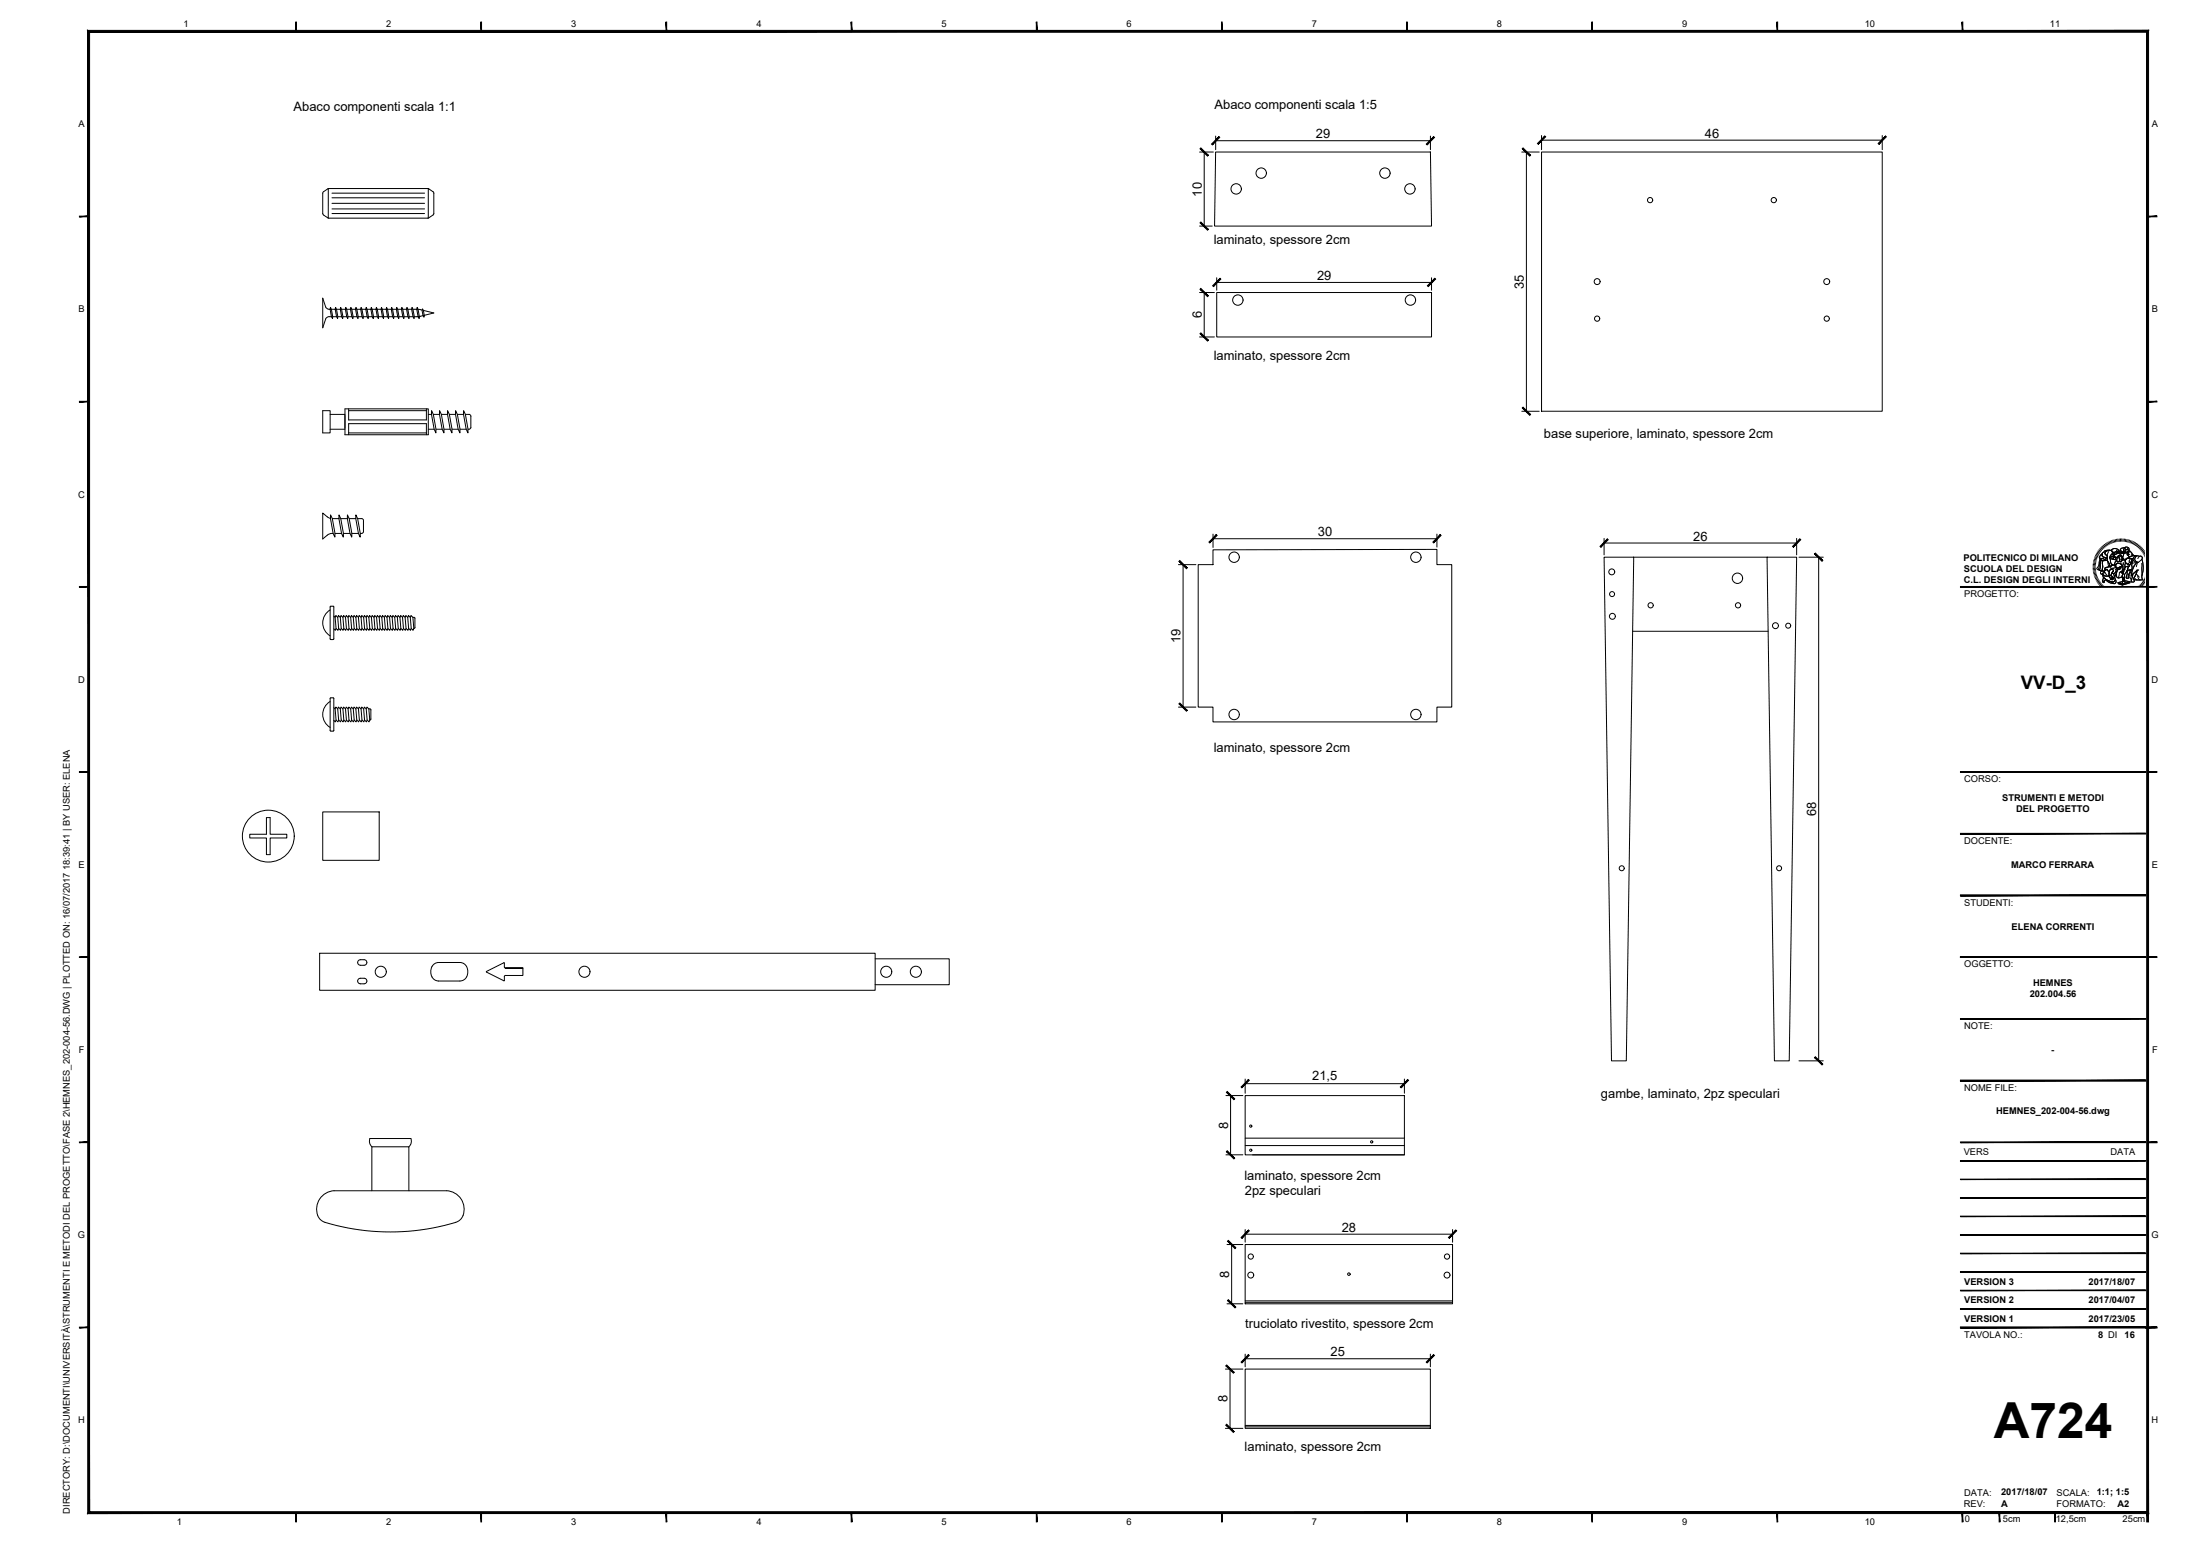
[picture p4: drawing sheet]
<svg xmlns="http://www.w3.org/2000/svg" width="594mm" height="420mm" viewBox="0 0 594 420" stroke-linecap="round" stroke-linejoin="round" font-family="sans-serif">
<!-- layer: Viti -->
<g fill="none" stroke="#000" stroke-width=".27">
<path d="M87.3 51.9l1.5-1h26.8l1.5 1.1v5.8l-1.6 1.1h-26.8l-1.5-1.1zM88.7 50.9l-.1 8M89.6 52.2h25M89.6 53.4h25M89.6 56.4h25M89.6 57.7h25M89.6 54.9h25M115.7 50.9v8M89.1 83.5h-.5l-.5-.4-.9-2.6v8l.9-2.6a1.38 1.38 0 0 1 1.4-.4M89.2 83l.6 2.5v.5l-.3-.5-.4-2zM89.5 83.5h1M89.8 85.5h1.1"/>
<path d="M90.6 83l.6 2.5v.5l-.3-.5-.4-2zM90.9 83.5h1M91.2 85.5h1.1M92 83l.6 2.5-.1 .5-.2-.5-.4-2zM92.2 83.5h1.1M92.6 85.5h1M93.4 83l.6 2.5-.1 .5-.3-.5-.3-2zM93.6 83.5h1M94 85.5h1M94.7 83l.7 2.5-.1 .5-.3-.5-.4-2zM95 83.5h1M95.4 85.5h1"/>
<path d="M96.1 83l.6 2.5v.5l-.3-.5-.4-2zM96.4 83.5h1M96.7 85.5h1.1M97.5 83l.6 2.5-.1 .5-.2-.5-.4-2zM97.7 83.5h1.1M98.1 85.5h1M98.9 83l.2 .5 .3 2.5-.3-.5-.3-2zM99.1 83.5h1.1M99.5 85.5h1M100.3 83l.2 .5 .3 2.5-.3-.5-.3-2zM100.5 83.5h1M100.9 85.5h1"/>
<path d="M101.6 83l.3 .5 .3 2.5-.3-.5-.4-2zM101.9 83.5h1M102.2 85.5h1.1M103 83l.6 2.5v.5l-.3-.5-.4-2zM103.3 83.5h1M103.6 85.5h1M104.4 83l.6 2.5-.1 .5-.3-.5-.3-2zM104.6 83.5h1.1M105 85.5h1M105.8 83l.6 2.5-.1 .5-.3-.5-.3-2zM106 83.5h1M106.4 85.5h1"/>
<path d="M107.1 83l.6 2.5v.5l-.3-.5-.4-2zM107.4 83.5h1M107.7 85.5h1.1M108.5 83l.6 2.5v.5l-.3-.5-.4-2zM108.8 83.5h1M109.1 85.5h1M109.9 83l.6 2.5-.1 .5-.3-.5-.3-2zM110.1 83.5h1.1M110.5 85.5h1M111.3 83l.6 2.5-.1 .5-.3-.5-.3-2zM111.5 83.5h1M112.6 83l.6 2.5v.5l-.3-.5-.4-2z"/>
<path d="M112.9 83.5l1.1 .2M114.1 83.4l.2 .4 .2 1.9-.3-.5-.2-1.5zM114.2 85.2l-2.3 .3M114.3 83.8l2.8 .7-2.5 .6M87.2 110.9h2v6h-2zM89.2 111.9h4M89.2 115.9h4M93.2 110.4h22.5v7h-22.5zM94.1 110.4v3h21v-3M94.1 117.4v-3h21v3M94.1 110.9h21M94.1 116.9h21"/>
<path d="M115.7 111.9h.8M115.7 115.9h1.5M116.5 110.9l.5 1 .7 4v1l-.5-1-.7-4zM117 111.9h1.7M117.7 115.9h1.7M118.7 110.9l.5 1 .7 4v1l-.5-1-.7-4zM119.2 111.9h1.6M119.9 115.9h1.7M120.9 110.9l.4 1 .8 4-.1 1-.4-1-.8-4zM121.3 111.9h1.7M122.1 115.9h1.6M123 110.9l.5 1 .7 4v1l-.5-1-.7-4z"/>
<path d="M123.5 111.9h1.7M124.2 115.9h1.7M125.2 110.9l.5 1 .7 4v1l-.5-1-.7-4zM125.7 111.9h.9M126.7 111.9l.5 .5M127.1 112.4v3M127.2 115.4a.59 .59 0 0 1-.8 .5M88.4 139.6l-1.2-1.1v7a4 4 0 0 1 2.1-1.4l.7-.1M88.4 139.6l.8 .4M89.3 139l.4 1 .8 4-.1 1-.4-1-.8-4zM91.5 139l.5 1 .7 4v1l-.5-1-.7-4zM93.8 139l.5 1 .7 4v1l-.5-1-.7-4z"/>
<path d="M96.1 139l.5 1 .7 4v1l-.5-1-.7-4zM89.7 140h1.8M90.5 144h1.7M92 140h1.8M92.7 144h1.8M94.3 140h1.8M95 144h1.8M96.6 140h1M97.3 144h.3M97.7 140l.5 .5-.1 3-.4 .5M89.1 164.7a4.1 4.1 0 0 0 0 7M89.2 163.8l.7-.1 .2 .2v8.6l-.2 .2h-.6l-.1-.2z"/>
<path d="M90.1 166.4l.4 .3 .2 3-.2 .5-.4-.4M90.5 166.7l.2-.5 .5 .5 .2 3-.2 .5-.5-.5M91.2 166.7l.2-.5 .5 .5 .2 3-.2 .5-.5-.5M91.9 166.7l.2-.5 .5 .5 .2 3-.2 .5-.5-.5M92.6 166.7l.2-.5 .5 .5 .2 3-.2 .5-.5-.5M93.3 166.7l.2-.5 .5 .5 .2 3-.1 .5-.6-.5M94 166.7l.2-.5 .5 .5 .3 3-.3 .5-.5-.5M94.7 166.7l.2-.5 .5 .5 .2 3-.2 .5-.4-.5M95.4 166.7l.2-.5 .5 .5 .2 3-.2 .5-.5-.5M96.1 166.7l.2-.5 .5 .5 .2 3-.2 .5-.5-.5M96.8 166.7l.2-.5 .5 .5 .2 3-.2 .5-.5-.5M97.5 166.7l.2-.5 .5 .5 .2 3-.2 .5-.5-.5"/>
<path d="M98.2 166.7l.2-.5 .5 .5 .2 3-.1 .5-.6-.5M98.9 166.7l.2-.5 .5 .5 .3 3-.3 .5-.5-.5M99.6 166.7l.2-.5 .5 .5 .2 3-.2 .5-.4-.5M100.3 166.7l.2-.5 .5 .5 .2 3-.2 .5-.5-.5M101 166.7l.2-.5 .5 .5 .2 3-.2 .5-.5-.5M101.7 166.7l.2-.5 .5 .5 .2 3-.2 .5-.5-.5M102.4 166.7l.2-.5 .5 .5 .2 3-.2 .5-.5-.5M103.1 166.7l.2-.5 .5 .5 .3 3-.2 .5-.6-.5M103.8 166.7l.2-.5 .5 .5 .3 3-.3 .5-.4-.5M104.5 166.7l.2-.5 .5 .5 .2 3-.2 .5-.4-.5M105.2 166.7l.2-.5 .5 .5 .2 3-.2 .5-.5-.5M105.9 166.7l.2-.5 .5 .5 .2 3-.2 .5-.5-.5"/>
<path d="M106.6 166.7l.2-.5 .5 .5 .2 3-.2 .5-.5-.5M107.3 166.7l.2-.5 .5 .5 .2 3-.2 .5-.5-.5M108 166.7l.2-.5 .5 .5 .3 3-.2 .5-.6-.5M108.7 166.7l.2-.5 .5 .5 .3 3-.3 .5-.4-.5M109.4 166.7l.2-.5 .5 .5 .2 3-.2 .5-.4-.5M110.1 166.7l.2-.5 .5 .5 .2 3-.2 .5-.5-.5M110.8 166.7l.2-.5 .5 .5 .2 3-.2 .5-.5-.5M111.5 166.7l.6 .3-.1 2.5-.3 .2M89.1 189.4a4.1 4.1 0 0 0 0 7M89.2 188.5l.7-.1 .2 .2v8.6l-.2 .2h-.6l-.1-.2zM90.1 191.1l.4 .3 .2 3-.2 .5-.4-.4M90.5 191.4l.2-.5 .5 .5 .2 3-.2 .5-.5-.5"/>
<path d="M91.2 191.4l.2-.5 .5 .5 .2 3-.2 .5-.5-.5M91.9 191.4l.2-.5 .5 .5 .2 3-.2 .5-.5-.5M92.6 191.4l.2-.5 .5 .5 .2 3-.2 .5-.5-.5M93.3 191.4l.2-.5 .5 .5 .2 3-.1 .5-.6-.5M94 191.4l.2-.5 .5 .5 .3 3-.3 .5-.5-.5M94.7 191.4l.2-.5 .5 .5 .2 3-.2 .5-.4-.5M95.4 191.4l.2-.5 .5 .5 .2 3-.2 .5-.5-.5M96.1 191.4l.2-.5 .5 .5 .2 3-.2 .5-.5-.5M96.8 191.4l.2-.5 .5 .5 .2 3-.2 .5-.5-.5M97.5 191.4l.2-.5 .5 .5 .2 3-.2 .5-.5-.5M98.2 191.4l.2-.5 .5 .5 .2 3-.1 .5-.6-.5M98.9 191.4l.2-.5 .5 .5 .3 3-.3 .5-.5-.5"/>
<path d="M99.6 191.4l.5 .3v2.5l-.2 .2M87.2 219.2h15.2v13.1h-15.2zM67.4 225.3h4.5v-4.5h1v4.5h4.5v1h-4.5v4.5h-1v-4.5h-4.5z"/>
<circle cx="72.5" cy="225.8" r="7"/>
</g>
<!-- layer: 0 -->
<g fill="none" stroke="#000" stroke-width=".27">
<path d="M328.3 41h58l.3 20h-58.6zM416.3 41h92v70h-92zM328.6 79h58v12h-58zM327.6 148.5l60.4-.1v4.1h4v38.4h-4v4h-60.4v-4h-4v-38.4h4zM433.2 150.5h8l-2 136h-4zM441.2 150.5h36M477.2 150.5h8l-2 136h-4zM440.9 170.5h36.6M86.3 257.4h150v10h-150zM96.8 259.4a2 2 0 0 1 2 0 .75 .75 0 0 1 .2 .8 .75 .75 0 0 1-.7 .4h-1a.75 .75 0 0 1-.7-.4 .75 .75 0 0 1 .2-.8zM236.3 258.9h20v7h-20M96.8 264.4a2.01 2.01 0 0 1 2 0 .75 .75 0 0 1 .2 .8 .75 .75 0 0 1-.7 .5l-1-.1a.75 .75 0 0 1-.7-.4 .75 .75 0 0 1 .2-.8z"/>
<path d="M116.6 263.8a2.58 2.58 0 0 1 1.8-3.9h5.8a2.53 2.53 0 0 1 1.8 3.9M116.7 263.8l.5 .7 .8 .3 6.2 .1 1.2-.4 .6-.7M136.2 260.1v1l.3 .3M136.2 260.1l-.2-.1-4.7 2.4 4.8 2.4 .1-.1M136.5 261.4h4.7h-4.7M141.2 261.4v2h-4.9l-.1 1.3M336.2 295.8h43v16h-43zM111 307.4a2.01 2.01 0 0 1-.6 2.3M111 307.4h-11.1a2.01 2.01 0 0 0 .5 2.3M336.2 309.3h43M336.2 307.3h43M338.2 311.8h41"/>
<path d="M86.7 323.2l1.6-1.2 1.9-.5h30.4a4.9 4.9 0 0 1 3.7 7.9 5 5 0 0 1-2.8 1.1 59.6 59.6 0 0 1-34.6-.9 4.5 4.5 0 0 1-.2-6.4zM100.4 321.5v-11.8h10v11.8M336.2 336.1h56v16h-56zM336.2 351.3h56M336.2 351.7h56M336.2 369.7h50v16h-50zM336.2 385.3h50M336.2 384.9h50"/>
<circle cx="333.8" cy="51" r="1.4"/>
<circle cx="340.6" cy="46.7" r="1.4"/>
<circle cx="374" cy="46.7" r="1.4"/>
<circle cx="380.7" cy="51" r="1.4"/>
<circle cx="445.6" cy="54" r=".7"/>
<circle cx="479" cy="54" r=".7"/>
<circle cx="431.3" cy="76" r=".8"/>
<circle cx="493.3" cy="76" r=".8"/>
<circle cx="334.3" cy="81" r="1.4"/>
<circle cx="380.9" cy="81" r="1.4"/>
<circle cx="431.3" cy="86" r=".7"/>
<circle cx="493.3" cy="86" r=".7"/>
<circle cx="333.3" cy="150.5" r="1.4"/>
<circle cx="382.3" cy="150.5" r="1.4"/>
<circle cx="435.2" cy="154.4" r=".8"/>
<circle cx="469.2" cy="156.1" r="1.4"/>
<circle cx="435.3" cy="160.4" r=".67"/>
<circle cx="435.4" cy="166.4" r=".8"/>
<circle cx="445.7" cy="163.4" r=".7"/>
<circle cx="469.3" cy="163.4" r=".7"/>
<circle cx="479.4" cy="169" r=".8"/>
<circle cx="482.9" cy="169" r=".67"/>
<circle cx="333.3" cy="192.9" r="1.4"/>
<circle cx="382.3" cy="192.9" r="1.4"/>
<circle cx="437.9" cy="234.5" r=".67"/>
<circle cx="480.4" cy="234.5" r=".67"/>
<circle cx="102.8" cy="262.4" r="1.5"/>
<circle cx="157.8" cy="262.4" r="1.5"/>
<circle cx="239.3" cy="262.4" r="1.5"/>
<circle cx="247.3" cy="262.4" r="1.5"/>
<circle cx="337.7" cy="304.1" r=".3"/>
<circle cx="337.7" cy="310.6" r=".3"/>
<circle cx="370.4" cy="308.3" r=".3"/>
<circle cx="337.7" cy="339.3" r=".7"/>
<circle cx="390.7" cy="339.3" r=".7"/>
<circle cx="337.7" cy="344.3" r=".8"/>
<circle cx="364.2" cy="344.1" r=".34"/>
<circle cx="390.7" cy="344.3" r=".8"/>
</g>
<!-- layer: G-ANNO-LOGO -->
<g fill="none" stroke="#000" stroke-width=".27">
<path d="M565.2 153.1h.6M565.2 152.8h.7M565.2 152.4l.7 .1M565.2 152.1l.7 .1M565.3 151.7l.7 .1M565.4 151.4l.6 .1M565.5 151l.6 .2M565.6 150.7l.6 .2M565.7 150.3l.6 .3M565.8 150l.7 .3M565.9 153.5h-.7M565.9 153.8h-.7"/>
<path d="M565.9 154.1l-.7 .1M566 154.4l-.7 .2M566 149.7l.6 .3M566 154.7l-.6 .2M566.1 155.1l-.6 .1M566.2 149.4l.6 .3M566.2 155.4l-.6 .2M566.3 155.7l-.6 .2M566.3 149.1l.6 .3M566.4 156l-.6 .2M566.5 148.8l.6 .4M566.6 156.3l-.6 .3"/>
<path d="M566.7 156.6l-.6 .3M566.8 148.5l.5 .4M566.9 156.8l-.6 .4M567 148.2l.5 .4M567.1 150.8h.1M567.1 150.8v.4M567.1 157.1l-.6 .4M567.1 151.2v-.4h.6a.83 .83 0 0 0 1.3-.1l.1 .6-1.8-.1M567.1 151.2h.2M567.2 147.9l.5 .5M567.2 151.3l-.2 .5-.1 1.3-.4 .7 .4 .2M567.3 151.2h.1"/>
<path d="M567.3 151.2l1.8 .1M567.3 151.2l-.4 .2-.2 1.4-.5 .7 .3 .3M567.3 157.4l-.6 .4M567.3 154.1h.1M567.3 154.1l.3 .1M567.4 149.7l.3-.2v.3a.81 .81 0 0 0 .9 .8l.3 .1-.1 .1a.74 .74 0 0 1-1.1 0l-.3 .1a.5 .5 0 0 1-.5-.4 .5 .5 0 0 1 .3-.6zM567.5 147.7l.4 .5M567.5 157.6l-.6 .5M567.5 151.3l.4 .1-.2 .6v2.1l-.1 .1a.43 .43 0 0 1-.6-.2 .43 .43 0 0 1 .1-.6l.1-1.4zM567.5 155h.1M567.5 155a.72 .72 0 0 1 .7-.4 .72 .72 0 0 1 .7 .6M567.5 151.3l-.3 .6-.1 1.5-.2 .5 .4 .2"/>
<path d="M567.7 149.5l-.6 .6a.44 .44 0 0 0-.2 .5 .44 .44 0 0 0 .5 .3h.6a.65 .65 0 0 0 1-.2M567.7 157.9l-.5 .4M567.7 154.9a1.21 1.21 0 0 0 1.8 .5M567.7 154.9h.1M567.7 147.4l.5 .5M567.8 154.1h.1M567.8 149.2l.6-.5 1.3-.1a.99 .99 0 0 0-1.2 1l.5 .3v.8l-.5-.1a.75 .75 0 0 1-.8-.8zM567.9 155.3l.1 .5 .7 .7 1.9 .8M567.9 155.2l.7 .3 .9-.1 .4 1 .2-.2 .3 .4-.2-.6 .4 .4-.1-.2M567.9 155.2h.1M567.9 158.1l-.5 .5M567.9 151.4l1.2-.1 .6 1.2-.1 .5-.3 .1a.6 .6 0 0 0-.9 .7l.2 .1-.4 .5a.56 .56 0 0 1-.5-.9v-1.7z"/>
<path d="M567.9 151.4l-.2 .6 .1 2.1M568 155.9l.8 .6 1.4 .6 .7-.1 .3-.5a.65 .65 0 0 1 .1 1 .65 .65 0 0 1-1 0l-1.3-.6a.44 .44 0 0 0-.5-.3 .44 .44 0 0 0-.3 .5v.2h-.2a.84 .84 0 0 1 0-1.2zM568 147.2l.4 .5M568 155.9v.2a.84 .84 0 0 0 0 1.2l.3-.2-.2-.1a.49 .49 0 0 1 .4-.4 .49 .49 0 0 1 .5 .3l.9 .5a1.04 1.04 0 0 0 1.5-.1l-.2-.8M568.1 158.3l-.4 .5M568.2 154.4a.51 .51 0 0 0-.8-.2 .51 .51 0 0 0 .1 .8M568.3 147l.4 .5M568.4 158.5l-.4 .6M568.6 146.8l.4 .5M568.6 158.7l-.4 .6M568.7 148.9l.8-.3a.73 .73 0 0 1 .9 .5 .73 .73 0 0 1-.5 .9l-.2 .6 .1 .3a1.43 1.43 0 0 0 .6 1.5l.2 .2-.5 .1-.1 .4a.39 .39 0 0 1-.4-.2 .39 .39 0 0 1 0-.5l-.5-1.1-.1-1.3a.62 .62 0 0 1-.5-.4 .62 .62 0 0 1 .2-.7zM568.8 153.7l.7 .7"/>
<path d="M568.8 153.8l-.5 .4 .1 .4M568.9 153.8l.7 .6a.59 .59 0 0 1 .4-.8 .59 .59 0 0 1 .7 .5l-.4 .6 .4 .1M568.9 153.8h.1M568.9 153.8l-.6 .4 .1 .4-.7 .3M568.9 153.8l.1 .1a.73 .73 0 0 1 .5 1v.5M568.9 146.6l.3 .6M568.9 150.7l-.5-.2a.67 .67 0 0 1-.8-.7l.2-.5 .5-.5 .8-.2a.82 .82 0 0 1 1.1 .2 .82 .82 0 0 1-.1 1 .92 .92 0 0 0-.2 1.4 1.1 1.1 0 0 0 .7 1.4l-.5 .1M568.9 158.9l-.4 .6M569.2 146.4l.3 .6M569.2 159.1l-.4 .6M569.2 151.7l.2 1.3M569.4 148.9l-.3 .8-.1 1.1 .6 1.5a.55 .55 0 0 0 .3 .8l.2-.4"/>
<path d="M569.5 159.3l-.4 .6M569.5 146.3l.3 .6M569.5 155.4h.1M569.5 155.4l.1 .5 .3 .3v.2l.2-.2M569.5 155.4l.1-1a.59 .59 0 0 1 .4-.8 .59 .59 0 0 1 .7 .5l-.7 1.3 .8 .8-.4-.2 .1 .4-.3-.4M569.6 153l-.3 .1a.61 .61 0 0 0-.9 .7l.2 .1M569.7 148.6a1.01 1.01 0 0 0-1.2 1l.5 .3M569.8 159.4l-.3 .6M569.8 146.1l.3 .6M569.9 153.7a.47 .47 0 0 1 .7 .2 .47 .47 0 0 1-.2 .6l-.4 .9 .8 .7-.4-.1 .1 .4-.3-.4 .1 .6-.2-.4-.2 .2v-.2l-.4-.6 .1-1.2zM570 150.5a.56 .56 0 0 0 .8 .5M570 159.6l-.2 .6"/>
<path d="M570.1 148.7h.1M570.1 148.7l.7-.6 1.1 .2a.3 .3 0 0 1 .3 .4 .3 .3 0 0 1-.5 .1l-.2-.1-.5 .5-.6-.2M570.1 152.7l-.1 .4-.4-.1-.3 .1a.6 .6 0 0 0-.9 .7h.5M570.1 152.7h.1M570.1 152.7l.5-.1 .6 .2M570.1 156.2h.1M570.2 146l.2 .6M570.2 156l.2 .6-.3-.4M570.2 156h.1M570.3 148.4l1-.3 .7 .4a.23 .23 0 0 1 .2 .3 .23 .23 0 0 1-.3 .1l-.4-.2-.4 .5h-.4l-.6-.5zM570.3 154.8l-.3 .6 .8 .7-.4-.1 .1 .2M570.3 154.8h.1"/>
<path d="M570.3 154.8h.4l.3 1.1a.79 .79 0 0 1 .1 .9 .79 .79 0 0 1-.9 .3l-1.7-.8-.5-.5-.1-.6M570.3 154.7l.4 .1M570.4 159.7l-.3 .6M570.5 145.9l.2 .6M570.5 156.2h.1M570.6 153.4l-.5 .2M570.6 153.4h.1M570.6 153.4h.2M570.6 152.6l.6 .2 .5 .9M570.7 159.8l-.3 .6M570.7 150.5h.9l-.3 .1a.37 .37 0 0 1-.3 .5 .37 .37 0 0 1-.4-.4zM570.7 150.1l-.7 .4a.6 .6 0 0 0 .8 .5l-.2-.3 .3-.3"/>
<path d="M570.7 150.1h.1M570.7 150.1l.3 .3M570.7 154.8h.1M570.7 154.9l.3 1a.8 .8 0 0 1 .1 .9 .8 .8 0 0 1-.9 .3M570.7 150.1l-1 .5M570.7 150.2l.3 .2M570.8 149.9l.1-.4-.6 .2-.6 .9 1-.5M570.8 149.9h.1M570.8 149.9l-.1 .2M570.8 145.8l.2 .6M570.9 150.4h.1M570.9 149.6h.1"/>
<path d="M570.9 149.6l-.3 .5M571 159.9l-.2 .6M571 150.4h.1M571 153.1h.1M571 153.1l.7 .5M571.1 150.4a.33 .33 0 0 0-.4 .4 .33 .33 0 0 0 .4 .3 .33 .33 0 0 0 .2-.5l.3-.1-.7 .1M571.1 153.6l.3 .4-.1 .5M571.2 152.5l.6-.4h.6l.5 .4a.3 .3 0 0 1 .1 .5 .3 .3 0 0 1-.4 0l-.3 .2a.51 .51 0 0 1-.6 .3 .51 .51 0 0 1-.4-.5zM571.2 152.8h.1M571.2 152.8l.5 1.1M571.2 152.8l.1-.4a.9 .9 0 0 1 1.3-.1l.3 .3a.26 .26 0 0 1 .1 .4 .26 .26 0 0 1-.4 0l-1 .4M571.2 145.7l.1 .6"/>
<path d="M571.2 155.4l.8 .7M571.3 154.5l-.6 .3M571.3 154.5h.1M571.3 160l-.2 .6M571.4 149.5l.1 .1M571.5 149.1l.2 .1M571.5 151.4a1.23 1.23 0 0 0-.5 1.3M571.5 154.8v.9M571.5 145.6l.2 .7M571.6 149.1l-.1 .1M571.6 149.5l-.3 .2-.4-.2-.6 .2M571.6 149.5h.1"/>
<path d="M571.6 153.4l1.2-.4-.1 .5-.5 .3-.5-.2zM571.6 154.2l-.3 1-.3 .4M571.7 153.7l-.1 .5-.3 .3M571.7 153.7h.1M571.7 153.7l-.2 1.1-.3 .6 .4 .4a.86 .86 0 0 0 1.3 0l.2 .1M571.7 153.9h.1M571.7 153.9l-.1 .4-.3 .2M571.8 153.6h-.1M571.9 149.3l.8-.2a.31 .31 0 0 1 .1 .5 .31 .31 0 0 1-.5-.1zM571.9 145.5l.1 .7M571.9 149h.1M571.9 149l-.2 .5-.4 .2-.4-.2-.6 .2"/>
<path d="M571.9 148.9l-.3 .6M571.9 148.9l-.3-.2-.6 .5-.6-.2-.1 .7M571.9 148.9h.1M571.9 148.9v.1M571.9 150.2l.9-.2 .5 1a.23 .23 0 0 1-.1 .3 .23 .23 0 0 1-.3-.2 .23 .23 0 0 1 .2-.2l-.2-.7a.44 .44 0 0 0-.7-.1 .44 .44 0 0 0 .1 .7l.1 .4a.41 .41 0 0 1-.5 .4 .41 .41 0 0 1-.3-.5zM572 157.3l2-.5 1.2 .3-2.1 .6zM572 157.3l1.1 .4v.3l-1.1-.4zM572 157.3h.1M572.2 150.1l.7 .1 .2 .5a.64 .64 0 0 1-.1 .7 .64 .64 0 0 1-.7 .2zM572.2 150l.5-.1 .3 .3 .4 1a.23 .23 0 0 1-.3 .1 .23 .23 0 0 1-.2-.3M572.2 150h.1M572.2 150l-.3 .3-.4 1a.51 .51 0 0 0 .8 .3 .51 .51 0 0 0 0-.8 .43 .43 0 0 1 0-.7 .43 .43 0 0 1 .6 .2"/>
<path d="M572.2 145.5l.1 .7M572.3 149.1l.1-.2a.52 .52 0 0 1 .5 0 .52 .52 0 0 1 .3 .4l-.3 .1-.2-.3v.1M572.3 149.1l.4 .1M572.3 149.1h.1M572.3 149.1v-.2a.51 .51 0 0 1 .6-.1 .51 .51 0 0 1 .3 .5l-.3 .1M572.3 151.6h.1M572.3 153.6h.1M572.3 154.5l-.3 1.6 1.1-.2M572.4 153.2l.2 .1M572.4 153.5h.1M572.5 153.3h-.1M572.5 150.3h.1"/>
<path d="M572.6 150.3l-.2 .1M572.6 145.5v.7M572.7 149.2h.1M572.7 149.2l-.5-.1-.3 .2h.3a.38 .38 0 0 0 .3 .3 .38 .38 0 0 0 .4-.3l-.2-.2v.2M572.7 154.3l.3 .1 .2-.6 .4-.1-.4 1.3v-.4h-.3zM572.7 151.6v.7M572.7 149.3h.1M572.8 153l-.2 .6a.51 .51 0 0 1-.8-.1M572.8 150.1l.2 .3-.1 .1M573 145.5l-.1 .7M573 150.6l-.2 .1M573 150.4a.41 .41 0 0 1 0 .6 .41 .41 0 0 1-.6 0l-.1-.1"/>
<path d="M573 151.3l-.2 .3h-.5M573.1 155.9h.1M573.1 157.8h.1M573.1 157.7l2.1-.6-.1 .3-2 .6zM573.1 157.7v.3M573.2 149.3a.91 .91 0 0 1 0 1.1l.1 .5M573.2 149.3h.1M573.2 157l.8-.2 1.1 .3-2 .6-1.1-.4v.3l1.1 .4 2-.6v-.3M573.2 157h.1M573.2 149.3l.1-.1 .1 .6-.2 .7M573.2 157l-1.2 .3M573.2 153.8h.1"/>
<path d="M573.2 153.8l-.2 .6h-.3l.3 .3 .2-.1v.4l.2-.3-.3 1.2M573.2 154.5l-.1 .5 .2-.3M573.2 153.8l-.2 .6h-.3l.3 .3 .2-.1M573.2 156.5h.1M573.3 148.9l.1 .4M573.3 145.5v.7M573.4 154.2l-.2 .2v-.2M573.4 151.9l-.2 1.4M573.4 151.1l.4 .2M573.5 155.9h.1l.2 1-.3-.5-.3 .6zM573.5 155.9h.1l.2 1.3-.3-.8-.4 1zM573.5 153.1h.1"/>
<path d="M573.5 153.1l-.4 .3v.5M573.6 153.7h.1M573.6 153.7l-.4 .1M573.6 152l-.4 .8M573.7 145.5l-.1 .7M573.7 148l-.3 .7 .1 .8 .2-.1 .1-.5a.65 .65 0 0 1 .7-.7l.3 .5-.3 .5v.7l.2-.2M573.7 148h.1M573.7 148l.4-.3 .7 .3 .1 1-.2 .7M573.7 148h-.5a.62 .62 0 0 0-.6 .7l.5 .3 .1 .3M573.7 148l-.3 .7 .1 .8 .2-.1 .1-.4M573.7 148l-.3 .6 .1 .9 .2-.1 .1-.5a.61 .61 0 0 1 .8-.6l.2 .4-.3 .5v.7l.1-.2M573.7 148h-.5a.62 .62 0 0 0-.6 .7"/>
<path d="M573.8 149h.1M573.8 149a.4 .4 0 0 0 .3 .3 .4 .4 0 0 0 .4-.1v.7l.1-.2M573.8 149l.2 .3 .5-.1M573.9 151h.2a.94 .94 0 0 1 1.2-.2 .6 .6 0 0 1 .7 .4 .6 .6 0 0 1-.3 .7 1.02 1.02 0 0 1-1.1 .6l-.6-.6zM573.9 148.7l.3 .1M574 153l.8-.1-.7 1.6a1.5 1.5 0 0 0-.4 1.5h-.3l-.2 .5-.2-.9zM574 153.1l-1 2.5 .2 .9M574 148.4h.3a.3 .3 0 0 1 .4 0 .3 .3 0 0 1 .1 .3l-.3 .5a.39 .39 0 0 1-.4 .1 .39 .39 0 0 1-.3-.3zM574 149.2h.1M574 152.1a.61 .61 0 0 0 0 .9l.9-.1 .4-.6M574 145.6l-.1 .7M574 148.8h.1"/>
<path d="M574 152.1l-.1-1-.6-.2v.3l-.5 .4h-1.1l-.2-.2-.2 .2-.3 1.1 .2 .1 .5-.7h.6l.5 .2 .1 .3a.28 .28 0 0 1 .2 .3 .28 .28 0 0 1-.3 .2l-.1 .4-.5 .3-.6-.4M574 152.1h.1M574 152.1a.66 .66 0 0 0 0 1l-.4 .6M574.1 149.1h.1M574.2 156h.1M574.4 145.7l-.2 .6M574.4 154.2h.1M574.4 148.9l.2 .1M574.4 154l-.2 2M574.5 148.9l-.1 .1M574.5 154l.7-.1-.5 1.4 .2 .7-.3 .2-.4-.2zM574.5 159.9l.2 .7"/>
<path d="M574.6 149.7h.1M574.7 149.7h.1M574.7 149.7v.2a.5 .5 0 0 0 .3 .4 .5 .5 0 0 0 .5-.1l.6-.2-.3-.2M574.7 149.7h-.1M574.7 149.7l.3 .7-.3 .2M574.7 149.7l.3 .7M574.7 152.2h.1M574.7 145.7l-.1 .7M574.7 150.6h.1M574.7 150.6l-.8 .5M574.8 152.9l-.7 1.6a1.52 1.52 0 0 0-.4 1.5M574.8 152.9h.1"/>
<path d="M574.8 159.8l.2 .7M574.9 152.1l-.3 .1M574.9 148.7l-.2 1M574.9 148.7h.1M574.9 148.7l.7 .5 .2 .6M574.9 152.4l-.1 .1M575.1 145.8l-.2 .7M575.1 159.7l.3 .7M575.2 153.9h.1M575.2 153.9l-.8 .1M575.2 153.9l-.5 1.4 .2 .7-.3 .2-.4-.2M575.4 145.9l-.2 .7"/>
<path d="M575.4 159.6l.3 .7M575.5 151.8l-.1 .4M575.5 150.8l.3 .1 .2 .3M575.5 149.6l.6 .4M575.5 155.4h.1M575.6 151.9l-.8 1-.4 1.1M575.6 151.9h.1M575.6 151.9l.2 .2-.1 .7a.69 .69 0 0 1-.3 1.1h-.2M575.6 153.9h-.4M575.6 155.3l-.1 .2 .3 .2M575.7 146.1l-.2 .6M575.7 159.5l.3 .6"/>
<path d="M575.8 152.1l-.1 1.2-.2 1a1.88 1.88 0 0 0-.1 2.1l.2 .1M575.8 149.8h.1M575.9 155l1.1-1-.5 1.6a1.3 1.3 0 0 0-.2 1.4l-.1 .1a.45 .45 0 0 1-.7 0 .45 .45 0 0 1 .1-.7zM576 151a1.04 1.04 0 0 1 .6-.9 1.04 1.04 0 0 1 1 .1 .56 .56 0 0 1 .8 .2 .56 .56 0 0 1-.2 .8l-.3 .3a1.09 1.09 0 0 1-1.9-.3M576 151.2l-.5 .6a.69 .69 0 0 1-.4 .7 .69 .69 0 0 1-.8-.3 .78 .78 0 0 1-.1-1.2l.5-.2a.33 .33 0 0 1 .5 .2 .33 .33 0 0 1-.2 .4v.2a.22 .22 0 0 0 .2 .3 .22 .22 0 0 0 .2-.2l.2-.4-.1-.5-.7-.2-.8 .4-.1 .6M576 159.4l.3 .6M576 152.8l.1 .5M576.1 150h.1M576.1 146.2l-.3 .6M576.3 159.2l.4 .6M576.4 146.4l-.3 .6M576.5 151.9l-.9 .2"/>
<path d="M576.5 156.2l.6 .4M576.6 159l.4 .6M576.6 150.1a2.35 2.35 0 0 0-1.9 .5M576.6 150.1h.1M576.6 150.1l-.7 .9-1.2-.4M576.7 146.5l-.3 .6M576.7 150a2.49 2.49 0 0 0-2 .6M576.9 158.8l.4 .6M576.9 155l.8 .9M576.9 151.9a6.7 6.7 0 0 0-1.4 3.5M577 150.1a.92 .92 0 0 0-.5 1 .92 .92 0 0 0 .9 .7M577 146.7l-.4 .6"/>
<path d="M577 154l-.6 1.7a.5 .5 0 0 0-.2 .7 .5 .5 0 0 0 .7 .2h1.8l-.3-.8a7.9 7.9 0 0 0 .2-3.7l-.2-1.1a.51 .51 0 0 0-.1-.7 .51 .51 0 0 0-.6 0 .82 .82 0 0 0-1.2 .4 .82 .82 0 0 0 .7 1.1h.2a1.01 1.01 0 0 0-1.1 1l-.5 1.2-.3 1.4M577 154h.1M577 154l-1.5 1.4M577.1 154l-.6 1.6a1.3 1.3 0 0 0-.2 1.4v.1a.47 .47 0 0 1-.8 0 .47 .47 0 0 1 .1-.7l.3-1.4M577.1 158.7l.4 .5M577.2 152l-.3 1M577.3 155.4l.1 .8 .6 .4M577.3 146.9l-.4 .6M577.4 158.4l.4 .6M577.5 153.9l-.5 .1M577.6 150.5l-.3 .3M577.6 147.2l-.4 .5"/>
<path d="M577.6 158.2l.5 .5M577.8 158l.5 .5M577.9 147.4l-.5 .5M578.1 157.8l.5 .4M578.1 147.6l-.4 .5M578.3 157.5l.5 .4M578.3 152.1l.1 3.4M578.4 147.9l-.5 .4M578.4 151a9.5 9.5 0 0 1 0 5l.3 .6-2.5-.1M578.5 157.3l.5 .4M578.6 148.1l-.5 .5M578.7 157l.5 .4"/>
<path d="M578.8 156.7l.6 .4M578.8 148.4l-.5 .4M579 156.4l.6 .3M579.1 148.7l-.6 .4M579.1 156.1l.7 .3M579.3 149l-.6 .4M579.3 155.8l.6 .3M579.4 155.5l.6 .3M579.4 149.3l-.5 .3M579.5 155.2l.6 .2M579.6 154.9l.6 .2M579.6 149.6l-.6 .3"/>
<path d="M579.7 154.6l.6 .1M579.7 154.3l.7 .1M579.8 154h.6M579.8 149.9l-.6 .3M579.8 153.6l.7 .1M579.8 153.4h.7M579.9 150.3l-.6 .2M580 150.6l-.6 .2M580.2 150.9l-.7 .2M580.2 151.3l-.6 .1M580.3 151.6l-.6 .2M580.4 152l-.7 .1"/>
<path d="M580.4 152.3l-.6 .1M580.5 152.7h-.7M580.5 153h-.7M571.6 160l-.1 .7M571.9 160.1l-.1 .6M572.2 160.1v.7M572.6 160.1l-.1 .7M572.9 160.1v.7M573.2 160.1l.1 .7M573.5 160.1l.1 .7M573.9 160.1l.1 .6M574.2 160l.1 .7"/>
</g>
<!-- layer: G-ANNO-TTLB -->
<g fill="#fff" stroke="#fff" stroke-width=".27">
<path d="M554.4 158.5l30.7 4.3-5.7-4.3zM554.4 158.5l30.7 4.3h-30.7z"/>
<path d="M579.4 143.9h5.7l-5.7 14.6zM585.1 143.9l-5.7 14.6 5.7 4.3z"/>
</g>
<path d="M554.4 158.5h25v-14.6h5.7v18.9h-30.7z" fill="none" stroke="#fff" stroke-width=".27"/>
<g fill="#000" stroke="#000" stroke-width=".27">
<path d="M23.7 8.2l.5 400v-399.5zM23.7 8.2l.5 400-.5 .5zM24.2 408.2l-.5 .5 556-.5zM23.7 408.7l556-.5 .5 .5zM579.7 8.7v399.5l.5 .5zM579.7 8.7l.5-.5v400.5zM24.2 8.7h555.5l.5-.5zM23.7 8.2h556.5l-556 .5z"/>
<path d="M79.9 6l.1 2.4v-2.4zM79.9 6l.1 2.4h-.1z"/>
<path d="M129.9 6l.1 2.4v-2.4zM129.9 6l.1 2.4h-.1z"/>
<path d="M179.8 6l.2 2.4v-2.4zM179.8 6l.2 2.4h-.2z"/>
<path d="M229.9 6l.1 2.4v-2.4zM229.9 6l.1 2.4h-.1z"/>
<path d="M279.9 6l.1 2.4v-2.4zM279.9 6l.1 2.4h-.1z"/>
<path d="M329.8 6l.2 2.4v-2.4zM329.8 6l.2 2.4h-.2z"/>
<path d="M379.8 6l.2 2.4v-2.4zM379.8 6l.2 2.4h-.2z"/>
<path d="M429.8 6l.2 2.4v-2.4zM429.8 6l.2 2.4h-.2z"/>
<path d="M479.8 6l.2 2.4v-2.4zM479.8 6l.2 2.4h-.2z"/>
<path d="M529.8 6l.2 2.4v-2.4zM529.8 6l.2 2.4h-.2z"/>
<path d="M21.4 58.5h2.5v-.1zM21.4 58.4h2.5l-2.5 .1z"/>
<path d="M579.9 58.5h2.5v-.1zM579.9 58.4h2.5l-2.5 .1z"/>
<path d="M21.4 108.5h2.5v-.1zM21.4 108.4h2.5l-2.5 .1z"/>
<path d="M579.9 108.5h2.5v-.1zM579.9 108.4h2.5l-2.5 .1z"/>
<path d="M21.4 158.5h2.5v-.1zM21.4 158.4h2.5l-2.5 .1z"/>
<path d="M529.4 158.5h50v-.1zM529.4 158.4h50l-50 .1z"/>
<path d="M579.9 158.5h2.5v-.1zM579.9 158.4h2.5l-2.5 .1z"/>
<path d="M21.4 208.5h2.5v-.1zM21.4 208.4h2.5l-2.5 .1z"/>
<path d="M529.4 208.5h50v-.1zM529.4 208.4h50l-50 .1z"/>
<path d="M579.9 208.5h2.5v-.1zM579.9 208.4h2.5l-2.5 .1z"/>
<path d="M529.4 225.2h50v-.2zM529.4 225h50l-50 .2z"/>
<path d="M21.4 258.5h2.5v-.1zM21.4 258.4h2.5l-2.5 .1z"/>
<path d="M529.4 241.7v.2l50-.2zM529.4 241.9l50-.2v.2z"/>
<path d="M529.4 258.4v.1l50-.1zM529.4 258.5l50-.1v.1z"/>
<path d="M529.4 258.4v.1l50-.1zM529.4 258.5l50-.1v.1z"/>
<path d="M529.4 258.4v.1l50-.1zM529.4 258.5l50-.1v.1z"/>
<path d="M529.4 258.4v.1l50-.1zM529.4 258.5l50-.1v.1z"/>
<path d="M529.4 241.9h50v-.2zM529.4 241.7h50l-50 .2z"/>
<path d="M579.9 258.5h2.5v-.1zM579.9 258.4h2.5l-2.5 .1z"/>
<path d="M529.4 275v.2l50-.2zM529.4 275.2l50-.2v.2z"/>
<path d="M529.4 291.7v.2l50-.2zM529.4 291.9l50-.2v.2z"/>
<path d="M529.4 291.7v.2l50-.2zM529.4 291.9l50-.2v.2z"/>
<path d="M21.4 308.5h2.5v-.1zM21.4 308.4h2.5l-2.5 .1z"/>
<path d="M529.4 318.4h50zM529.4 318.5l50-.1z"/>
<path d="M529.4 313.4h50zM529.4 313.5l50-.1z"/>
<path d="M529.4 308.4v.1l50-.1zM529.4 308.5l50-.1v.1z"/>
<path d="M579.9 308.5h2.5v-.1zM579.9 308.4h2.5l-2.5 .1z"/>
<path d="M579.9 308.5h2.5v-.1zM579.9 308.4h2.5l-2.5 .1z"/>
<path d="M529.4 338.4h50zM529.4 338.5l50-.1z"/>
<path d="M529.4 333.4h50zM529.4 333.5l50-.1z"/>
<path d="M529.4 328.4h50zM529.4 328.5l50-.1z"/>
<path d="M529.4 323.4h50zM529.4 323.5l50-.1z"/>
<path d="M21.4 358.5h2.5v-.1zM21.4 358.4h2.5l-2.5 .1z"/>
<path d="M529.4 358.4v.1l50-.1zM529.4 358.5l50-.1v.1z"/>
<path d="M529.4 358.4v.1l50-.1zM529.4 358.5l50-.1v.1z"/>
<path d="M529.4 353.4h50zM529.4 353.5l50-.1z"/>
<path d="M529.4 348.4h50zM529.4 348.5l50-.1z"/>
<path d="M529.4 343.4h50zM529.4 343.5l50-.1z"/>
<path d="M579.4 358.5h2.5v-.1zM579.4 358.4h2.5l-2.5 .1z"/>
<path d="M579.4 358.5h2.5v-.1zM579.4 358.4h2.5l-2.5 .1z"/>
<path d="M579.9 358.5h2.5v-.1zM579.9 358.4h2.5l-2.5 .1z"/>
<path d="M579.9 358.5h2.5v-.1zM579.9 358.4h2.5l-2.5 .1z"/>
<path d="M79.9 408.5l.1 2.5v-2.5zM79.9 408.5l.1 2.5h-.1z"/>
<path d="M129.9 408.5l.1 2.5v-2.5zM129.9 408.5l.1 2.5h-.1z"/>
<path d="M179.8 408.5l.2 2.5v-2.5zM179.8 408.5l.2 2.5h-.2z"/>
<path d="M229.9 408.5l.1 2.5v-2.5zM229.9 408.5l.1 2.5h-.1z"/>
<path d="M279.9 408.5l.1 2.5v-2.5zM279.9 408.5l.1 2.5h-.1z"/>
<path d="M329.8 408.5l.2 2.5v-2.5zM329.8 408.5l.2 2.5h-.2z"/>
<path d="M379.8 408.5l.2 2.5v-2.5zM379.8 408.5l.2 2.5h-.2z"/>
<path d="M429.8 408.5l.2 2.5v-2.5zM429.8 408.5l.2 2.5h-.2z"/>
<path d="M479.8 408.5l.2 2.5v-2.5zM479.8 408.5l.2 2.5h-.2z"/>
<path d="M529.8 408.5v2.5h.2zM529.8 408.5h.2v2.5z"/>
<path d="M539.8 408.5l.2 2.5v-2.5zM539.8 408.5l.2 2.5h-.2z"/>
<path d="M554.8 408.5l.2 2.5v-2.5zM554.8 408.5l.2 2.5h-.2z"/>
<path d="M579.7 408.5l.5 2.5v-2.5zM579.7 408.5l.5 2.5h-.5z"/>
</g>
<!-- layer: quote -->
<g fill="none" stroke="#000" stroke-width=".27">
<path d="M328.3 36.7v3.7M328.3 38h58M386.3 36.7v3.7M416.3 36.6v3.8M416.3 37.8h92M508.3 36.6v3.8M323.9 41.1h3.7M325.2 41.1v19.9M410.9 41.1h4.7M412.2 41.1v70M323.9 61h3.4M323.9 79h4"/>
<path d="M325.2 79v12M328.6 75v3.4M328.6 76.3h58M386.6 75v3.4M323.9 91h4M410.9 111.1h4.7M318.2 152.5h4.7M319.5 152.5v38.4M327.6 144.2v3.6M327.6 145.5h60.4M388 144.2v3.5M433.2 145.4v4.4"/>
<path d="M433.2 146.6h52M485.2 145.4v4.4M485.8 150.5h6.6M491.1 150.5v136M318.2 190.9h4.7M331 295.8h4.6M332.3 295.8v16M336.2 291.4v3.8M336.2 292.6h43M379.2 291.4v3.8M485.8 286.5h6.6M331 311.8h4.6"/>
<path d="M331.3 336.1h4.3M332.6 336.1v16M336.2 332v3.4M336.2 333.3h56M392.2 332v3.4M331.3 352.1h4.3M330.9 369.7h4.7M332.2 369.7v16M336.2 365.6v3.5M336.2 366.9h50M386.2 365.6v3.5M330.9 385.7h4.7"/>
</g>
<!-- layer: 0 -->
<g fill="#000" stroke="#000" stroke-width=".27">
<path d="M329.2 36.9l-1.8 2.2 2-2zM329.2 36.9l-1.8 2.2-.2-.2z"/>
<path d="M387.2 36.9l-2 2 .2 .2zM387.2 36.9l.2 .2-2 2z"/>
<path d="M417.2 36.7l-1.8 2.3 2-2.1zM417.2 36.7l-1.8 2.3-.2-.3z"/>
<path d="M507.2 38.7l.2 .3 1.8-2.3zM509.2 36.7l.2 .2-2 2.1z"/>
<path d="M324.3 59.9l-.2 .3 2.2 1.7zM324.1 60.2l2.2 1.7-.2 .3z"/>
<path d="M324.1 40.2l2 2 .2-.3zM324.1 40.2l.2-.3 2 2z"/>
<path d="M411.1 40.2l2 2 .2-.3zM411.3 39.9l2 2-2.2-1.7z"/>
<path d="M329.5 75.2l-1.8 2.2 2-2zM329.5 75.2l-1.8 2.2-.2-.2z"/>
<path d="M387.5 75.2l-2 2 .2 .2zM387.5 75.2l.2 .2-2 2z"/>
<path d="M324.3 89.9l-.2 .2 2.2 1.8zM324.1 90.1l2.2 1.8-.2 .2z"/>
<path d="M324.1 78.1l2 2 .2-.2zM324.1 78.1l.2-.2 2 2z"/>
<path d="M411.3 109.9l-.2 .3 2.2 1.7zM411.1 110.2l2.2 1.7-.2 .3z"/>
<path d="M318.4 151.6l2 2 .2-.2zM318.4 151.6l.2-.2 2 2z"/>
<path d="M328.5 144.4l-1.8 2.2 2-2zM328.5 144.4l-1.8 2.2-.3-.2z"/>
<path d="M388.9 144.4l-2 2 .2 .2zM388.9 144.4l.2 .2-2 2z"/>
<path d="M434.1 145.5l-1.8 2.2 2-2zM434.1 145.5l-1.8 2.2-.2-.2z"/>
<path d="M484.1 147.5l.2 .2 1.8-2.2zM486.1 145.5l.2 .2-2 2z"/>
<path d="M490 149.6l2 2 .2-.3zM490.2 149.3l2 2-2.2-1.7z"/>
<path d="M318.4 190l2.2 1.8-2-2zM318.4 190l2.2 1.8-.2 .2z"/>
<path d="M331.2 294.9l2 2 .2-.2zM331.2 294.9l.2-.2 2 2z"/>
<path d="M337.1 291.5l-1.7 2.2 2-2zM335.1 293.5l2-2-1.7 2.2z"/>
<path d="M378.1 293.5l.3 .2 1.7-2.2zM380.1 291.5l.3 .2-2 2z"/>
<path d="M490.2 285.4l-.2 .2 2.2 1.8zM490 285.6l2.2 1.8-.2 .2z"/>
<path d="M331.4 310.7l-.2 .2 2.2 1.8zM331.2 310.9l2.2 1.8-.2 .2z"/>
<path d="M331.5 335.2l2 2 .2-.3zM331.5 335.2l.2-.3 2 2z"/>
<path d="M337.1 332.2l-1.7 2.2 2-2zM335.1 334.2l2-2-1.7 2.2z"/>
<path d="M391.1 334.2l.2 .2 1.8-2.2zM393.1 332.2l.2 .2-2 2z"/>
<path d="M331.7 350.9l-.2 .3 2.2 1.7zM331.5 351.2l2.2 1.7-.2 .3z"/>
<path d="M331 368.8l2 2 .3-.2zM331.3 368.6l2 2-2.3-1.8z"/>
<path d="M337.1 365.8l-1.7 2.2 2-2zM337.1 365.8l-1.7 2.2-.3-.2z"/>
<path d="M387.1 365.8l-2 2 .2 .2zM387.1 365.8l.2 .2-2 2z"/>
<path d="M331.3 384.6l-.3 .2 2.3 1.8zM331 384.8l2.3 1.8-.3 .2z"/>
</g>
<text font-size="13.4" x="538.4" y="388.3">A724</text>
<text font-size="5" x="545.7" y="186.2">VV-D_3</text>
<g font-size="3.5">
<text x="79.3" y="30">Abaco componenti scala 1:1</text>
<text x="328" y="29.3">Abaco componenti scala 1:5</text>
<text x="355.4" y="37.3">29</text>
<text x="460.4" y="37.2">46</text>
<text x="324.5" y="53.1" transform="rotate(-90 324.5 53.1)">10</text>
<text x="327.8" y="66">laminato, spessore 2cm</text>
<text x="355.6" y="75.6">29</text>
<text x="411.5" y="78" transform="rotate(-90 411.5 78)">35</text>
<text x="324.5" y="86" transform="rotate(-90 324.5 86)">6</text>
<text x="327.8" y="97.1">laminato, spessore 2cm</text>
<text x="416.9" y="118.3">base superiore, laminato, spessore 2cm</text>
<text x="355.9" y="144.8">30</text>
<text x="457.2" y="146">26</text>
<text x="318.8" y="173.8" transform="rotate(-90 318.8 173.8)">19</text>
<text x="327.8" y="203">laminato, spessore 2cm</text>
<text x="490.4" y="220.4" transform="rotate(-90 490.4 220.4)">68</text>
<text x="354.4" y="291.5">21,5</text>
<text x="432.3" y="296.4">gambe, laminato, 2pz speculari</text>
<text x="331.6" y="304.8" transform="rotate(-90 331.6 304.8)">8</text>
<text x="336" y="318.6">laminato, spessore 2cm</text>
<text x="336.2" y="322.8">2pz speculari</text>
<text x="362.3" y="332.6">28</text>
<text x="331.9" y="345" transform="rotate(-90 331.9 345)">8</text>
<text x="336.3" y="358.6">truciolato rivestito, spessore 2cm</text>
<text x="359.3" y="366.2">25</text>
<text x="331.5" y="378.7" transform="rotate(-90 331.5 378.7)">8</text>
<text x="336.1" y="391.8">laminato, spessore 2cm</text>
</g>
<g font-size="2.5">
<text x="49.6" y="7.3">1</text>
<text x="104.2" y="7.3">2</text>
<text x="154.2" y="7.3">3</text>
<text x="204.2" y="7.3">4</text>
<text x="254.2" y="7.3">5</text>
<text x="304.2" y="7.3">6</text>
<text x="354.2" y="7.3">7</text>
<text x="404.2" y="7.3">8</text>
<text x="454.2" y="7.3">9</text>
<text x="503.5" y="7.3">10</text>
<text x="553.5" y="7.3">11</text>
<text x="21.2" y="34.4">A</text>
<text x="581.1" y="34.4">A</text>
<text x="21.2" y="84.4">B</text>
<text x="581.1" y="84.4">B</text>
<text x="21.1" y="134.3">C</text>
<text x="581" y="134.3">C</text>
<text x="530.2" y="151.4">POLITECNICO DI MILANO</text>
<text x="530.3" y="154.4">SCUOLA DEL DESIGN</text>
<text x="530.3" y="157.4">C.L. DESIGN DEGLI INTERNI</text>
<text x="530.4" y="161.2">PROGETTO:</text>
<text x="21.1" y="184.4">D</text>
<text x="581" y="184.4">D</text>
<text x="530.4" y="211.2">CORSO:</text>
<text x="540.7" y="216.2">STRUMENTI E METODI</text>
<text x="544.4" y="219.2">DEL PROGETTO</text>
<text x="530.4" y="227.9">DOCENTE:</text>
<text x="21.2" y="234.4">E</text>
<text x="543.1" y="234.4">MARCO FERRARA</text>
<text x="581.1" y="234.4">E</text>
<text x="530.4" y="244.6">STUDENTI:</text>
<text x="543.2" y="251">ELENA CORRENTI</text>
<text x="530.4" y="261.2">OGGETTO:</text>
<text x="548.1" y="269.2">202.004.56</text>
<text x="549" y="266.2">HEMNES</text>
<text x="530.4" y="277.9">NOTE:</text>
<text x="21.3" y="284.4">F</text>
<text x="553.9" y="284.4">-</text>
<text x="581.1" y="284.4">F</text>
<text x="530.4" y="294.6">NOME FILE:</text>
<text x="539" y="300.8">HEMNES_202-004-56.dwg</text>
<text x="530.3" y="311.9">VERS</text>
<text x="569.9" y="311.9">DATA</text>
<text x="21.1" y="334.4">G</text>
<text x="580.9" y="334.4">G</text>
<text x="530.4" y="346.9">VERSION 3</text>
<text x="564" y="346.9">2017/18/07</text>
<text x="530.4" y="351.9">VERSION 2</text>
<text x="564" y="351.9">2017/04/07</text>
<text x="530.4" y="356.9">VERSION 1</text>
<text x="564" y="356.9">2017/23/05</text>
<text x="530.4" y="361.4">TAVOLA NO.:</text>
<text x="566.6" y="361.4">8 DI</text>
<text x="573.7" y="361.4">16</text>
<text x="21.1" y="384.3">H</text>
<text x="581" y="384.3">H</text>
<text x="530.3" y="406.8">REV:</text>
<text x="530.4" y="403.9">DATA:</text>
<text x="540.4" y="406.8">A</text>
<text x="540.4" y="403.8">2017/18/07</text>
<text x="555.3" y="403.9">SCALA:</text>
<text x="555.3" y="406.8">FORMATO:</text>
<text x="566.2" y="403.8">1:1; 1:5</text>
<text x="571.8" y="406.8">A2</text>
<text x="18.9" y="408.7" transform="rotate(-90 18.9 408.7)">DIRECTORY: D:\DOCUMENTI\UNIVERSITÀ\STRUMENTI E METODI DEL PROGETTO\FASE 2\HEMNES_202-004-56.DWG | PLOTTED ON: 16/07/2017 18:39:41 | BY USER: ELENA</text>
<text x="47.7" y="411.8">1</text>
<text x="104.2" y="411.8">2</text>
<text x="154.2" y="411.8">3</text>
<text x="204.2" y="411.8">4</text>
<text x="254.2" y="411.8">5</text>
<text x="304.2" y="411.8">6</text>
<text x="354.2" y="411.8">7</text>
<text x="404.2" y="411.8">8</text>
<text x="454.2" y="411.8">9</text>
<text x="503.5" y="411.8">10</text>
<text x="530.5" y="411">0</text>
<text x="540.8" y="410.9">5cm</text>
<text x="555.1" y="410.9">12,5cm</text>
<text x="573.2" y="410.9">25cm</text>
</g>
</svg>
